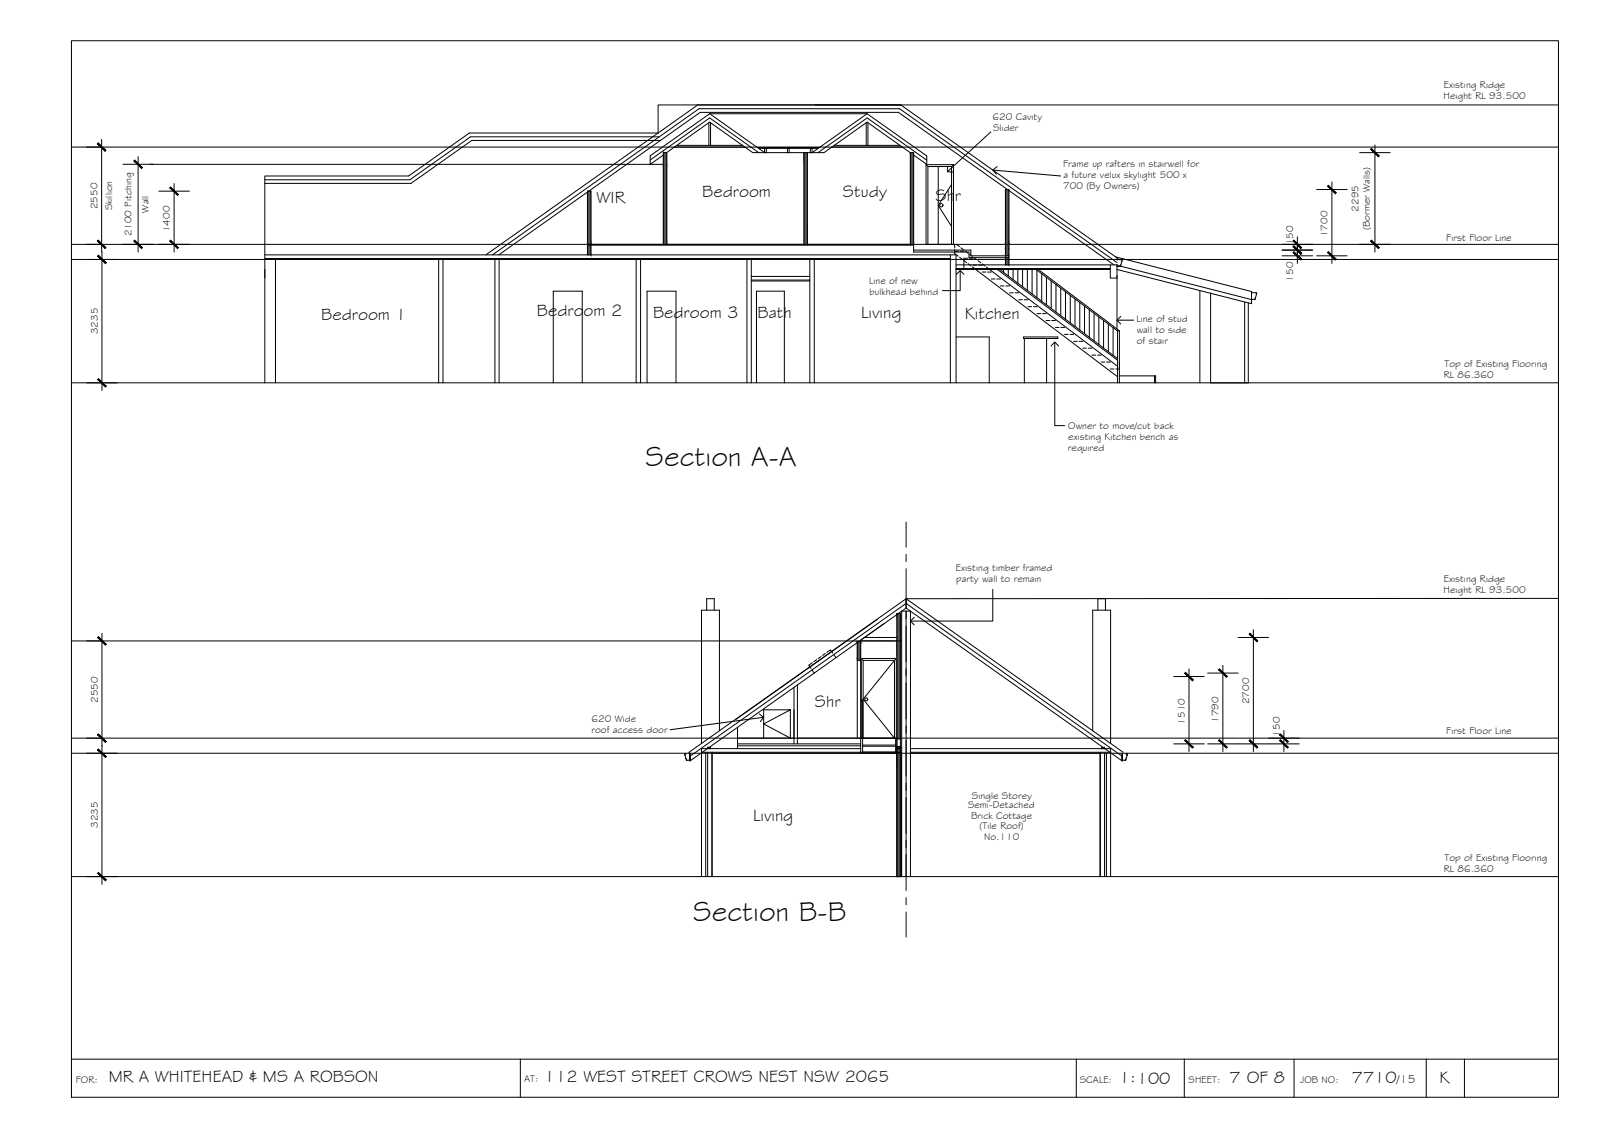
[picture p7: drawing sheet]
<svg xmlns="http://www.w3.org/2000/svg" width="420mm" height="297mm" viewBox="0 0 420 297" stroke-linecap="round" stroke-linejoin="round" font-family="sans-serif">
<!-- layer: MASK -->
<g fill="#fff" stroke="#fff" stroke-width=".26">
<path d="M242.9 43.2l7.2 .5v-.5zM242.9 43.2l7.2 .5h-7.2z"/>
<path d="M249.6 43.7l.5 20.4v-20.4zM249.6 43.7l.5 20.4h-.5z"/>
<path d="M242.9 43.7l.5 20.4v-20.4zM242.9 43.7l.5 20.4h-.5z"/>
<path d="M243.4 43.7l6.2 20.4v-20.4zM243.4 43.7l6.2 20.4h-6.2z"/>
<path d="M225.9 172.6l9.2 .5v-.5zM225.9 172.6l9.2 .5h-9.2z"/>
<path d="M234.6 173.1l.5 20.4v-20.4zM234.6 173.1l.5 20.4h-.5z"/>
<path d="M225.9 173.1l.5 20.4v-20.4zM225.9 173.1l.5 20.4h-.5z"/>
<path d="M226.4 173.1l8.2 20.4v-20.4zM226.4 173.1l8.2 20.4h-8.2z"/>
</g>
<!-- layer: DOORS -->
<g fill="none" stroke="#000" stroke-width=".26">
<path d="M246.1 43.7v20.4M249.6 48.4l-3.5 5.5 3.5 5.5M243.4 64.1v-20.4h6.2v20.4M234.6 173.1l-8.2 10.2 8.2 10.2v-20.4h-8.2v20.4"/>
<circle cx="246.9" cy="53.8" r=".43"/>
<circle cx="227.2" cy="183.3" r=".39"/>
</g>
<!-- layer: NEWWORK -->
<g fill="none" stroke="#000" stroke-width=".26">
<path d="M176.9 38.6h18.5M177.5 38.1h17.3M185.9 32.2v5.9M186.1 29.8l-15.6 11v2.3l3.5-2.4M186.1 29.8l14.4 10.2M186.1 29.8h41.3M186.4 32.2v5.9M198.6 38.7h16.3M199 38.9h15.6M200.5 38.9h.5v1.1h-.5zM206.5 38.9h.5v1.1h-.5zM212.5 38.9h.5v1.1h-.5z"/>
<path d="M218.2 38.6h18.5M218.8 38.1h17.3M227.2 32.2v5.9M227.4 29.8l-14.4 10.2M227.4 29.8l15.7 11.1v2.2l-3.5-2.4M227.6 32.2v5.9M174 43.2v-3.2h.9v24.3M174 43.1v21.2M174.8 40l11.3-8 11.3 8h18.7l11.3-8 11.3 8h.9v26.1h14.5v1.5h10.5M199 40l-12.9-9.1-15.6 11M210.9 40v24.3M211.8 40v24.3"/>
<path d="M214.6 40l12.8-9.1 15.7 11.1M238.8 40v24.3M242.9 43.2v20.9h7.2v-20.9M242.9 43.2h7.2M242.9 43.2l.5 .5M250.1 43.2l-.5 .5M154.1 66.8v-16.7h.9v16.7M154.1 64.3h85.5M154.1 64.1h85.5M239.6 65.6h15v1.5h10M252.8 67.7v2.9h-2.1M263.7 69.4v-19.7h.9v19.7"/>
<path d="M293 72.2v14M209.1 179.6v15.4M224.8 173.1h.9M225.7 168.2v25.3M225.7 168h9.5M225.9 172.6l.5 .5M226.7 167.1h8.5M230.2 162.3l-37.2 26.3M231.8 163.5l-6.1 4.3v.4h-.9v25.3M235.1 172.6l-.5 .5M193.4 193.5h14.8M193.4 195h32.3"/>
<path d="M193.4 195.5h32.3M193.4 190.7v5.6M207.3 186.1v7.4l-7-3.7 7-3.7h-7v7.4M208.2 180.2v14.8M209.1 193.5h27M234.6 193.5h-8.7v-20.9h9.2v20.9M235.2 193.7h.9M235.2 195.7h.9M236.1 196.1v33.7h-.9v-68.9h.9v35.4"/>
</g>
<!-- layer: 0.13 -->
<g fill="none" stroke="#000" stroke-width=".26">
<path d="M250.4 65.5v1l.9 .7M250.4 65.9h1M250.4 64.1v.9M250.9 64.1l.7 .6M251.7 67.4l.7 .6M251.8 65.9h1M252 65l.8 .5M252.8 68.3l.7 .5M252.8 67.7h1M253.1 65.8l.8 .6M253.9 69.1l.7 .6M254.2 67.7h1"/>
<path d="M254.3 66.6l.7 .6M255 70l.9 .6M255.2 69.5h1M255.4 67.5l.7 .6M256.5 68.3l.7 .6M256.6 69.5h1M257.6 71.3h1M257.6 69.2l.8 .6M258.7 70l.8 .6M259 71.3h1M260 73.1h1M261.4 73.1h1"/>
<path d="M262.4 75h1M263.8 75h1M264.8 76.8h1M266.2 76.8h1M267.2 78.6h1M268.6 78.6h1M250.7 88.3h8.7v12M268.4 88.3h9v.4h-9zM268.7 88.7v11.6M269.6 80.4h1M271 80.4h1M272 82.2h1"/>
<path d="M273.4 82.2h1M274.4 84h1M274.5 88.7v11.6M275.8 84h1M276.8 85.8h1M278.2 85.8h1M279.2 87.7h1M280.6 87.7h1M281.6 89.5h1M283 89.5h1M284 91.3h1M285.4 91.3h1"/>
<path d="M286.4 93.1h1M287.8 93.1h1M288.8 94.9h1M290.2 94.9h1M291.2 96.7h1M293.6 94.9v.7M293.6 96.1v.6h-1M213 175.6l.5 .9M213 173.8l-.9 .6 .6 .9M214.2 172.9l-.8 .6M215.3 172.1l-.7 .6M216.5 171.3l-.8 .5"/>
<path d="M216.9 171l.9-.6 .6 .8M218.7 171.6l.6 .8"/>
</g>
<!-- layer: CEILING-FLOOR LINES -->
<path d="M18.7 38.6h390M213.7 27.5h195M39.4 43.1h135.5M18.7 68h390M18.7 64.1h390M18.7 100.4h390M408.7 156.9l-171.1 .1M18.7 168h217.8M18.7 193.5h390M18.7 197.5h390M18.7 229.8h390" fill="none" stroke="#000" stroke-width=".26"/>
<!-- layer: HATCH -->
<g fill="#545454" stroke="#545454" stroke-width=".26">
<path d="M263.7 49.7l.9 14.4v-14.4zM263.7 49.7l.9 14.4h-.9z"/>
<path d="M263.7 64.1l.9 1.2v-1.2zM263.7 64.1l.9 1.2h-.9z"/>
<path d="M263.7 65.3l.9 1.8v-1.8zM263.7 65.3l.9 1.8h-.9z"/>
<path d="M263.7 67.6l.9 1.8v-1.8zM263.7 67.6l.9 1.8h-.9z"/>
<path d="M154.1 50.1l.9 14v-14zM154.1 50.1l.9 14h-.9z"/>
<path d="M154.1 64.3l.9 2.5v-2.5zM154.1 64.3l.9 2.5h-.9z"/>
<path d="M174 40l.9 3.2v-3.2zM174 40l.9 3.2h-.9z"/>
<path d="M174 43.2l.9 20.9v-20.9zM174 43.2l.9 20.9h-.9z"/>
<path d="M210.9 40l.9 24.1v-24.1zM210.9 40l.9 24.1h-.9z"/>
<path d="M238.8 40l.8 24.1v-24.1zM238.8 40l.8 24.1h-.8z"/>
<path d="M235.2 160.9l.9 7.4v-7.4zM235.2 160.9l.9 7.4h-.9z"/>
<path d="M224.8 168.2l.9 .3v-.3zM224.8 168.2l.9 .3h-.9z"/>
<path d="M224.8 168.5l.9 4.1v-4.1zM224.8 168.5l.9 4.1h-.9z"/>
<path d="M224.8 172.6l.9 .5v-.5zM224.8 172.6l.9 .5h-.9z"/>
<path d="M235.2 168.3l.9 25.2v-25.2zM235.2 168.3l.9 25.2h-.9z"/>
<path d="M235.2 193.5h.9zM235.2 193.5h.9z"/>
<path d="M235.2 195.7l.9 34.1v-34.1zM235.2 195.7l.9 34.1h-.9z"/>
</g>
<!-- layer: BORDER -->
<path d="M18.7 10.7h390v277h-390zM18.7 277.7h390M136.5 277.7v10M282.3 277.7v10M310.6 277.7v10M339.4 277.7v10M374.1 277.7v10M384.1 277.7v10" fill="none" stroke="#000" stroke-width=".26"/>
<!-- layer: EXISTING -->
<g fill="none" stroke="#000" stroke-width=".26">
<path d="M172.9 35.9h-49.5l-15.9 11.2h-38M173.2 36.8h-49.5l-15.9 11.3h-38.3M174 33.9l-46.6 32.9M236.2 27.5h-63.6v7.4h-49.5l-15.9 11.2h-37.7v54.3M236.2 27.5h-53.2l-9.1 6.4M236.2 27.5l57 40.3-.2 .3M69.5 67.8h179.7M69.5 66.8h181.2v33.6M72.2 68h42.8M72.2 67.8v32.6M115 67.8v32.6M116.2 68h13.6"/>
<path d="M116.2 67.8v32.6M129.2 66.8l54.1-38.3h52.6l57.1 40.3M129.8 67.8v32.6M130.8 66.8l52.8-37.3h52l56.5 39.9M130.9 68h35.9M130.9 67.8v32.6M166.8 67.8v32.6M168 68h27.9M168 67.8v32.6M195.9 67.8v32.6M197 73.7h15.4M197 73.4h15.4"/>
<path d="M197 72.5h15.4M197 67.8v32.6M212.4 67.8v32.6M213.6 68h35.6M213.6 67.8v32.6M249.2 66.8v33.6M250.7 70.6h40.5M250.7 70.4h40.5M250.7 69.4h42.3M292.6 67.3l35.6 9.1v3.2l-35.2-9M292.9 69.8l.9 .1M293 68.1l1.3 .1-.5 1.7"/>
<path d="M293 68.1h.1M293 69.8v.1M293 69.5l35.2 9h.9M293 69.3v3.6h-1.8v-3.5M293.8 69.9h.1M314.7 76.2v24.2M317.5 76.8v23.6h9.9v-21M326.4 79.2v21.2M328.2 76.7h1.3v.4M328.2 76.7h.1M329.1 78.5h.1M329.5 77.1l-.4 1.4"/>
<path d="M329.5 77.1h.1M145.1 100.3v-24h7.6v24M169.7 100.3v-24h7.6v24M198.4 100.3v-24h7.3v24M185.3 160v-3h2v3M237.6 157l-56.9 40.2 .2 .4v1.9l4.7-3.3M237.6 157v2.4M237.6 159.4l-51.6 36.5M237.6 159.4l51.7 36.5M237.6 157l57 40.2M287.9 160v-3h2v3M237.6 160.2v69.6"/>
<path d="M179.6 197.9h.1M179.7 197.9l.3 1M179.9 197.8l-.3-.2v.3M179.9 198.9l.1 .4M179.9 198.9h.1M180.1 199.4h.7M180.1 199.3h.1M180.9 199.2l-.1 .1M180.9 198.9v.1M180.9 197.6v1.8v-1.8M180.9 198.3l56.7-40.1 56.7 40.1M180.9 197.6v1.3"/>
<path d="M180.9 199v.3M184 197.2h52.5M185.1 197.2v32.6M185.6 195.9h.7M185.6 195.9v.4M185.6 197.2v32.6M185.6 195.9l.7 .4v-.4M186.3 195.9l-.7 .4M186.7 197.5h49.8M186.7 197.2v32.6M186.8 197.2v32.6M188.7 191.6v-31.6h-4.7v34.9"/>
<path d="M225.7 196.3h-41.7v33.5M235.2 196.1h1.3M235.2 196.3h.9M236.4 197.5v32.3M238.8 197.5h49.8v32.3M238.8 197.2h52.5M238.8 196.3h52.5v33.5M286.6 191.6v-31.6h4.7v34.9M288.5 197.2v32.6M288.9 195.9h.8M288.9 195.9v.4l.8-.4M288.9 195.9l.8 .4"/>
<path d="M289.7 195.9v.4M289.7 197.5v32.3M289.7 196.2l4.6 3.3v-1.9M290.2 197.5v32.3M294.3 198.9v.1M294.3 199.2l.1 .1M294.3 197.6v1.8v-1.8M294.4 199.4h.8M295.2 199.3h.1M295.6 198l-.4 1.3M295.6 198h.1M295.7 197.7l-.2-.2-.1 .3"/>
<path d="M295.7 197.8l-.1 .2M236.5 229.8v-69.6h2.3v69.6"/>
</g>
<!-- layer: DIMENSION -->
<g fill="none" stroke="#000" stroke-width=".26">
<path d="M22.7 38.6h4M26.7 36.6v29.5M360.6 38v28.1M32.2 43.1h8M36.2 41.1v25M41.7 50.1h8M45.7 48.1v18M345.3 49.7h8M349.3 47.7v21.4M356.6 40h8M22.7 64.1h4M22.7 68h8"/>
<path d="M26.7 66v36.4M32.2 64.1h8M41.7 64.1h8M336.3 64.1h8M336.3 65.6h8M336.3 67.1h8M340.3 62.1v7M345.3 67.1h8M356.6 64.1h8M22.7 100.4h8M22.7 168h4M26.7 166v65.8"/>
<path d="M307.8 177.4h8M311.8 175.4v21.6M316.7 176.5h8M320.7 174.4v22.6M324.7 167.1h8M328.7 165.1v31.9M22.7 197.5h8M22.7 193.5h4M307.8 195h8M316.7 195h24M332.7 193.5h8M336.7 191.5v5.5"/>
<path d="M22.7 229.8h8"/>
</g>
<!-- layer: 0 -->
<g fill="#000" stroke="#000" stroke-width=".26">
<path d="M25.6 37.7l1.9 2 .3-.2zM25.6 37.7l.2-.2 2 2z"/>
<path d="M35.1 42.2l2 2 .2-.2zM35.1 42.2l.2-.2 2 2z"/>
<path d="M44.5 49.2l2.1 2 .2-.2zM44.8 49l2 2-2.3-1.8z"/>
<path d="M348.2 48.8l2 2 .2-.2zM348.2 48.8l.2-.2 2 2z"/>
<path d="M359.5 39.1l2 2 .2-.2zM359.5 39.1l.2-.2 2 2z"/>
<path d="M25.8 63l-.2 .2 2.2 1.8zM25.6 63.2l2.2 1.8-.3 .2z"/>
<path d="M25.6 67.1l2 2 .2-.2zM25.8 66.9l2 2-2.2-1.8z"/>
<path d="M35.3 63l-.2 .2 2.2 1.8zM35.1 63.2l2.2 1.8-.2 .2z"/>
<path d="M44.8 63l-.3 .2 2.3 1.8zM44.5 63.2l2.3 1.8-.2 .2z"/>
<path d="M339.4 63l-.2 .2 2.2 1.8zM339.2 63.2l2.2 1.8-.2 .2z"/>
<path d="M339.4 64.5l-.2 .2 2.2 1.8zM339.2 64.7l2.2 1.8-.2 .2z"/>
<path d="M339.2 64.7l2 2 .2-.2zM339.4 64.5l2 2-2.2-1.8z"/>
<path d="M339.2 66.2l2 2 .2-.2zM339.4 66l2 2-2.2-1.8z"/>
<path d="M348.4 66l-.2 .2 2.2 1.8zM348.2 66.2l2.2 1.8-.2 .2z"/>
<path d="M359.7 63l-.2 .2 2.2 1.8zM359.5 63.2l2.2 1.8-.2 .2z"/>
<path d="M25.6 99.5l2.2 1.8-2-2zM25.6 99.5l2.2 1.8-.2 .2z"/>
<path d="M25.6 167.1l2 2 .2-.2zM25.6 167.1l.2-.2 2 2z"/>
<path d="M310.7 176.5l2 2 .2-.2zM310.7 176.5l.2-.2 2 2z"/>
<path d="M319.6 175.6l2 2 .2-.3zM319.6 175.6l.2-.2 2 1.9z"/>
<path d="M327.6 166.2l2 2 .2-.2zM327.6 166.2l.2-.2 2 2z"/>
<path d="M25.8 192.4l-.2 .2 2.2 1.8zM25.6 192.6l2.2 1.8-.2 .2z"/>
<path d="M25.6 196.6l2 2 .2-.2zM25.6 196.6l.2-.2 2 2z"/>
<path d="M310.9 193.9l-.2 .2 2.2 1.8zM310.7 194.1l2.2 1.8-.2 .2z"/>
<path d="M319.8 193.9l-.2 .2 2.2 1.8zM319.6 194.1l2.2 1.8-.2 .2z"/>
<path d="M327.8 193.9l-.2 .2 2.2 1.8zM327.6 194.1l2.2 1.8-.2 .2z"/>
<path d="M335.8 192.4l-.2 .2 2.2 1.8zM335.6 192.6l2.2 1.8-.2 .2z"/>
<path d="M335.6 194.1l2 2 .2-.2zM335.6 194.1l.2-.2 2 2z"/>
<path d="M25.8 228.7l-.2 .2 2.2 1.8zM25.6 228.9l2.2 1.8-.2 .2z"/>
</g>
<!-- layer: STAIRS -->
<g fill="none" stroke="#000" stroke-width=".26">
<path d="M255.9 70.6l37.2 28.2M259.5 70.6l33.6 25.4M261.6 70.6l31.5 23.8M262.2 70.6l30.9 23.4M263.2 70.6v.8M264.4 70.6v1.7M265.7 70.6v2.7M266.9 70.6v3.6M268.2 70.6v4.6M269.4 70.6v5.5M270.7 70.6v6.5M271.7 70.6l21.4 16.2"/>
<path d="M272 70.8v7.2M272.3 70.6l21.3 16.1M273.2 71.7v7.3M274.5 72.7v7.2M275.7 73.6v7.2M277 74.6v7.2M278.2 75.5v7.2M279.4 76.5v7.2M280.7 77.4v7.2M281.9 78.4v7.2M283.2 79.3v7.2M284.4 80.3v7.2"/>
<path d="M285.7 81.2v7.2M286.9 82.1v7.3M288.2 83.1v7.2M289.4 84v7.2M290.7 85v7.2M291.9 85.9v7.2M293.6 98.5h9.5v1.9M302.8 98.5v1.9M293.1 100.4v-13.7h.5v13.7M225.7 183.5h.5v13.7M225.7 193.5v3.7M226.2 193.5h8.7v3.7"/>
<path d="M226.2 197.2h8.7M226.2 195.3h8.7M226.2 195.6h8.7M235.2 193.5v36.3"/>
</g>
<!-- layer: BOUNDARY -->
<g fill="none" stroke="#000" stroke-width=".26">
<path d="M237.6 136.9v6.6M237.6 145.3v1.9M237.6 149.1v9.4M237.6 160.4v1.8M237.6 164.1v9.4M237.6 175.3v1.9M237.6 179.1v9.4M237.6 190.3v1.9M237.6 194.1v9.4M237.6 205.4v1.8M237.6 209.1v9.4M237.6 220.3v1.9"/>
<path d="M237.6 224.1v9.4M237.6 235.3v1.9M237.6 239.1v6.6"/>
</g>
<!-- layer: 0 -->
<g fill="none" stroke="#000" stroke-width=".26">
<path d="M259.9 34.6l-11.4 10.4M248.5 43.6v1.4l1.4 .1M260.4 44.6l17.8 1.5M261.5 43.7l-1.1 .9 .9 1.1M250.8 71.9l1-1 1 1M251.8 70.9v5.3h-4.6M275.6 90.7l1-1 1.1 1M276.6 89.7v21.9h2.6M293 83.9h4.3M293.9 82.9l-.9 1 .9 1.1M260.4 154.5v8.3h-21.6M239.8 161.8l-1 1 1 1"/>
<path d="M199.2 187.2l1.1 .9-.9 1.1M200.3 188.1l-24.6 3.2"/>
</g>
<g font-size="7.5">
<text x="169.3" y="122.2">Section A-A</text>
<text x="181.8" y="241.4">Section B-B</text>
</g>
<g font-size="4.5">
<text x="156.4" y="53.3">WIR</text>
<text x="184.2" y="51.6">Bedroom</text>
<text x="221.1" y="51.6">Study</text>
<text x="245.4" y="52.7">Shr</text>
<text x="84.3" y="83.9">Bedroom 1</text>
<text x="140.8" y="82.7">Bedroom 2</text>
<text x="171.3" y="83.4">Bedroom 3</text>
<text x="198.7" y="83.4">Bath</text>
<text x="225.8" y="83.4">Living</text>
<text x="253.1" y="83.6">Kitchen</text>
<text x="213.7" y="185.4">Shr</text>
<text x="197.5" y="215.3">Living</text>
<text x="28.5" y="283.8">MR A WHITEHEAD &amp; MS A ROBSON</text>
<text x="142.7" y="283.7">112 WEST STREET CROWS NEST NSW 2065</text>
<text x="293.5" y="284">1:100</text>
<text x="322.4" y="284">7 OF 8</text>
<text x="354.5" y="283.9">7710</text>
<text x="377.5" y="283.8">K</text>
</g>
<text font-size="3.2" x="366.4" y="283.9">/15</text>
<g font-size="2.6">
<text x="378.7" y="23.1">Existing Ridge</text>
<text x="378.6" y="26.1">Height RL 93.500</text>
<text x="260.3" y="31.3">620 Cavity</text>
<text x="260.4" y="34.3">Slider</text>
<text x="278.8" y="43.8">Frame up rafters in stairwell for</text>
<text x="278.9" y="46.7">a future velux skylight 500 x</text>
<text x="278.9" y="49.6">700 (By Owners)</text>
<text x="25.6" y="54.9" transform="rotate(-90 25.6 54.9)">2550</text>
<text x="29.4" y="55.2" transform="rotate(-90 29.4 55.2)">Skillion</text>
<text x="39" y="55.7" transform="rotate(-90 39 55.7)">Wall</text>
<text x="356.3" y="55.5" transform="rotate(-90 356.3 55.5)">2295</text>
<text x="34.5" y="62" transform="rotate(-90 34.5 62)">2100 Pitching</text>
<text x="44.6" y="60.9" transform="rotate(-90 44.6 60.9)">1400</text>
<text x="339.2" y="64.3" transform="rotate(-90 339.2 64.3)">150</text>
<text x="348.2" y="62.2" transform="rotate(-90 348.2 62.2)">1700</text>
<text x="359.2" y="60.3" transform="rotate(-90 359.2 60.3)">(Bormer Walls)</text>
<text x="379.3" y="63.1">First Floor Line</text>
<text x="228" y="74.5">Line of new</text>
<text x="228" y="77.4">bulkhead behind</text>
<text x="339.2" y="73.9" transform="rotate(-90 339.2 73.9)">150</text>
<text x="25.7" y="87.6" transform="rotate(-90 25.7 87.6)">3235</text>
<text x="298.1" y="84.4">Line of stud</text>
<text x="298.1" y="87.3">wall to side</text>
<text x="298.2" y="90.2">of stair</text>
<text x="378.6" y="99.1">RL 86.360</text>
<text x="378.8" y="96.2">Top of Existing Flooring</text>
<text x="280.1" y="112.4">Owner to move/cut back</text>
<text x="280.1" y="118.2">required</text>
<text x="280.2" y="115.3">existing Kitchen bench as</text>
<text x="250.7" y="149.8">Existing timber framed</text>
<text x="250.8" y="152.7">party wall to remain</text>
<text x="378.6" y="155.4">Height RL 93.500</text>
<text x="378.7" y="152.5">Existing Ridge</text>
<text x="25.7" y="184.3" transform="rotate(-90 25.7 184.3)">2550</text>
<text x="327.6" y="184.6" transform="rotate(-90 327.6 184.6)">2700</text>
<text x="155.1" y="189.3">620 Wide</text>
<text x="310.8" y="190" transform="rotate(-90 310.8 190)">1510</text>
<text x="319.6" y="189.5" transform="rotate(-90 319.6 189.5)">1790</text>
<text x="155.1" y="192.3">roof access door</text>
<text x="335.6" y="193.1" transform="rotate(-90 335.6 193.1)">150</text>
<text x="379.3" y="192.5">First Floor Line</text>
<text x="254.9" y="209.6">Single Storey</text>
<text x="253.9" y="212">Semi-Detached</text>
<text x="254.7" y="214.6">Brick Cottage</text>
<text x="25.7" y="217.1" transform="rotate(-90 25.7 217.1)">3235</text>
<text x="256.9" y="217.4">(Tile Roof)</text>
<text x="258.1" y="220.2">No.110</text>
<text x="378.8" y="225.7">Top of Existing Flooring</text>
<text x="378.6" y="228.6">RL 86.360</text>
<text x="19.9" y="283.9">FOR:</text>
<text x="137.5" y="283.7">AT:</text>
<text x="283.2" y="284">SCALE:</text>
<text x="311.7" y="284">SHEET:</text>
<text x="341" y="284">JOB NO:</text>
</g>
</svg>
